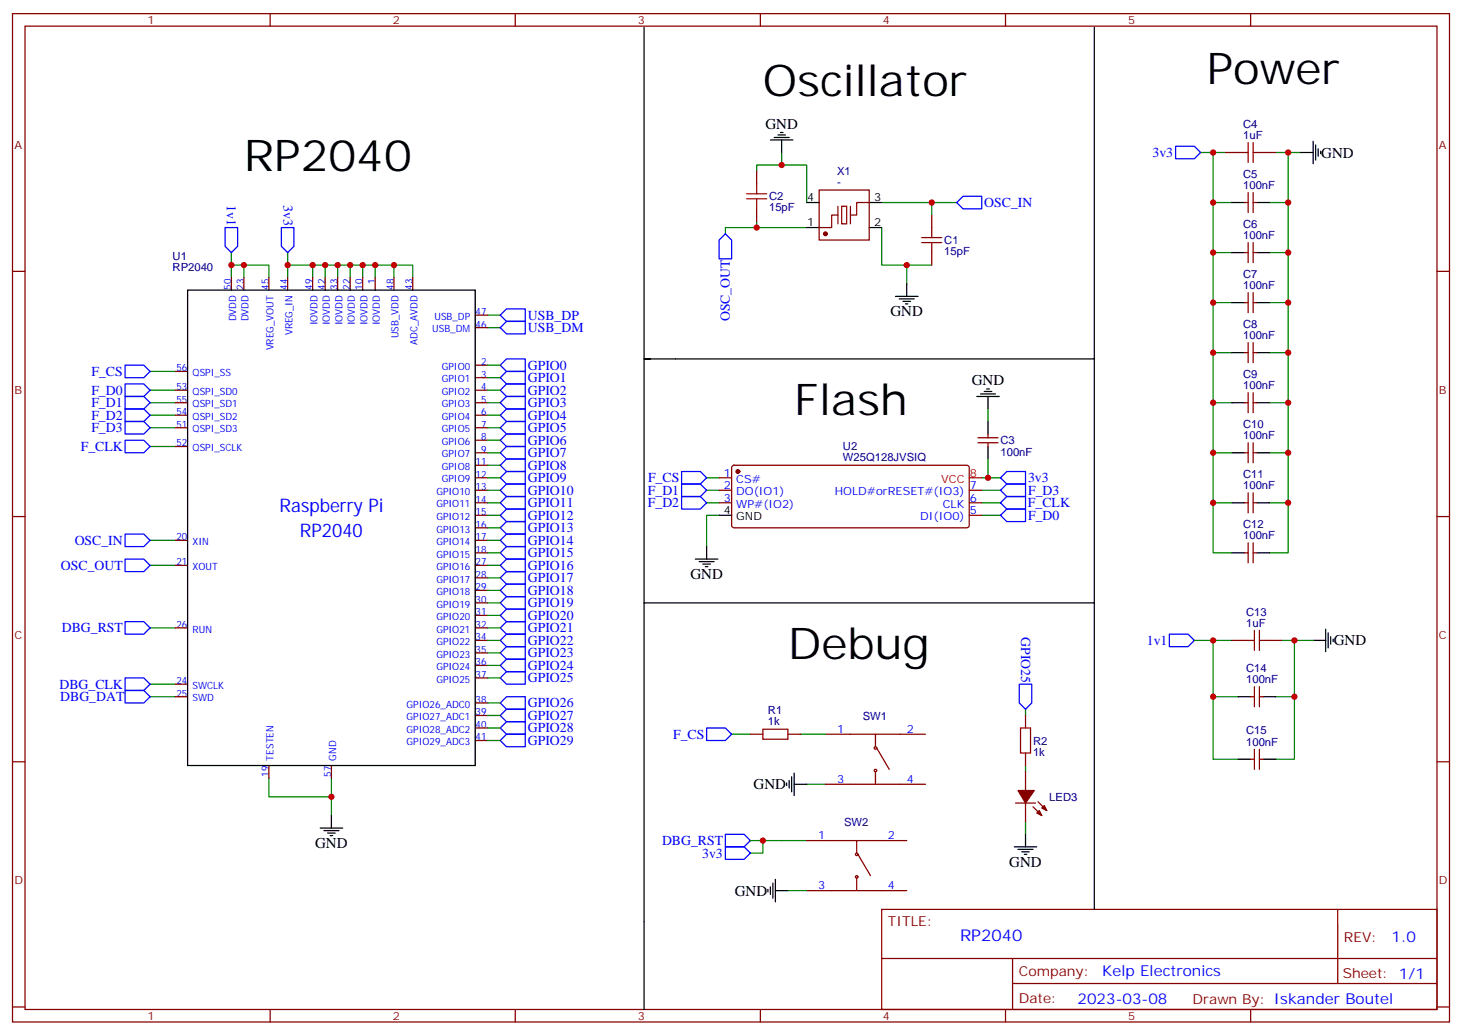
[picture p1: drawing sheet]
<svg xmlns="http://www.w3.org/2000/svg" width="412mm" height="292mm" viewBox="0 0 412 292" stroke-linecap="round" stroke-linejoin="round" font-family="sans-serif">
<g fill="none" stroke="#870000" stroke-width=".35">
<path d="M3.5 3.8h405.4v284.4h-405.4zM7.1 7.4h398.2v277.3h-398.2zM76.2 3.8v3.6M145.3 3.8v3.6M214.5 3.8v3.6M283.6 3.8v3.6M352.8 3.8v3.6M213.4 48.3v3.5M213.4 58.9v3.5M231.1 53.6h14.1v14.1h-14.1zM237.4 58.2h1.4v4.9h-1.4zM245.2 57.1h-3.5v3.5h-1.8"/>
<path d="M345.7 43h3.5M351 57.1h1.1M352.1 54.3v5.6M353.5 54.3v5.6M353.5 57.1h1M356.3 43h3.5M3.5 76.5h3.6M65.3 78.3v3.5M68.8 78.3v3.5M75.8 78.3v3.5M81.1 78.3v3.5M88.2 78.3v3.5"/>
<path d="M91.7 78.3v3.5M95.2 78.3v3.5M98.8 78.3v3.5M102.3 78.3v3.5M105.8 78.3v3.5M111.1 78.3v3.5M116.4 78.3v3.5M236.4 60.6h-1.8v3.6h-3.5M262.8 60.6v3.6M262.8 71.2v3.6M351 71.2h1.1M352.1 68.4v5.6"/>
<path d="M353.5 68.4v5.6M353.5 71.2h1M405.3 76.5h3.6M134.1 88.9h3.5M134.1 92.4h3.5M351 99.4h1.1M351 85.3h1.1M352.1 82.5v5.7M352.1 96.6v5.7M353.5 82.5v5.7M353.5 96.6v5.7M353.5 99.4h1"/>
<path d="M353.5 85.3h1M49.4 117.1h3.5M49.4 104.7h3.5M49.4 113.6h3.5M49.4 110h3.5M134.1 117.1h3.5M134.1 113.6h3.5M134.1 110h3.5M134.1 106.5h3.5M134.1 103h3.5M351 113.6h1.1M352.1 110.7v5.7"/>
<path d="M353.5 113.6h1M353.5 110.7v5.7M49.4 120.6h3.5M49.4 125.9h3.5M134.1 127.7h3.5M134.1 124.1h3.5M134.1 120.6h3.5M134.1 138.3h3.5M134.1 134.7h3.5M134.1 131.2h3.5M202.8 138.3h3.6M202.8 134.7h3.6"/>
<path d="M206.6 131.4l.5-.2 65.9 .1 .4 .6-.1 16.5-.6 .4h-65.9l-.4-.7v-16.2zM273.4 138.3h3.5M275.9 124.8h5.6M275.9 123.4h5.6M278.7 122.4v1M278.7 124.8v1.1M351 127.7h1.1M352.1 124.8v5.7M352.1 139v5.6M353.5 127.7h1M353.5 124.8v5.7M353.5 139v5.6"/>
<path d="M3.5 145.7h3.6M49.4 159.4h3.5M49.4 152.4h3.5M134.1 159.4h3.5M134.1 152.4h3.5M134.1 155.9h3.5M134.1 148.8h3.5M134.1 145.3h3.5M134.1 141.8h3.5M202.8 141.8h3.6M273.4 145.3h3.5M273.4 141.8h3.5"/>
<path d="M351 155.9h1.1M351 141.8h1.1M352.1 153.1v5.6M353.5 155.9h1M353.5 141.8h1M353.5 153.1v5.6M405.3 145.7h3.6M49.4 177.1h3.5M134.1 177.1h3.5M134.1 173.5h3.5M134.1 170h3.5M134.1 166.5h3.5"/>
<path d="M134.1 162.9h3.5M49.4 196.5h3.5M49.4 192.9h3.5M134.1 198.2h3.5M134.1 191.2h3.5M134.1 187.6h3.5M134.1 184.1h3.5M134.1 180.6h3.5M347.5 180.6h3.5M352.8 196.5h1M353.8 193.6v5.7M355.2 196.5h1.1"/>
<path d="M355.2 193.6v5.7M358.1 180.6h3.5M3.5 214.8h3.6M75.8 215.9v3.5M93.5 215.9v3.5M134.1 208.8h3.5M134.1 205.3h3.5M134.1 201.8h3.5M211.7 207h3.5M222.2 207h3.6M232.8 207h28.3M246.9 207v3.6"/>
<path d="M246.9 217.6v3.6M247.3 210.9l3.5 6M289.3 201.8v3.5M289.3 212.3v3.6M289.3 217.6v5.3M352.8 214.1h1M353.8 211.3v5.6M355.2 211.3v5.6M355.2 214.1h1.1M405.3 214.8h3.6M227.5 237h28.3M232.8 221.2h28.3"/>
<path d="M241.7 237v3.6M286.5 226.4h5.6M289.3 226.4v5.3M291.4 227.5l2.5 2.5M292.8 226.1l2.5 2.5M227.5 251.1h28.3M241.7 247.6v3.5M242 240.9l3.5 6M248.7 256.4h156.6v28.3h-156.6zM377.3 256.5v20.8M248.7 270.3h156.5M285.6 277.3h119.6"/>
<path d="M285.6 270.3v14.1M3.5 284h3.6M76.2 284.7v3.5M145.3 284.7v3.5M214.5 284.7v3.5M283.6 284.7v3.5M352.8 284.7v3.5M405.3 284h3.6"/>
<circle cx="246.9" cy="210.9" r=".35"/>
<circle cx="246.9" cy="217.3" r=".35"/>
<circle cx="241.7" cy="247.3" r=".35"/>
<circle cx="241.7" cy="240.9" r=".35"/>
</g>
<g fill="none" stroke="#008700" stroke-width=".35">
<path d="M213.4 48.3v-1.8h14.1v10.6M220.5 43v3.5M248.7 57.1h21.2M262.8 57.1v3.5M338.7 43h7M342.2 57.1v14.1h5.3M342.2 43v14.1h5.3M359.8 43h7.1M363.4 57.1v14.1h-5.3M363.4 43v14.1h-5.3M65.3 74.8h3.5v3.5M65.3 71.2v7.1"/>
<path d="M68.8 74.8h7v3.5M81.1 71.2v3.6M88.2 74.8h-7.1v3.5M91.7 74.8h-3.5v3.5M95.2 74.8h-3.5v3.5M98.8 74.8h-3.6v3.5M102.3 74.8h-3.5v3.5M102.3 78.3v-3.5h3.5v3.5M105.8 74.8h5.3v3.5M111.1 74.8h5.3v3.5M213.4 62.4v1.8M227.5 64.2h-22.9v1.7"/>
<path d="M248.7 64.2v10.6h14.1M255.8 74.8v5.2M342.2 71.2v14.1h5.3M363.4 71.2v14.1h-5.3M137.6 92.4h3.5M137.6 88.9h3.5M342.2 99.4v14.2h5.3M342.2 85.3v14.1h5.3M363.4 99.4v14.2h-5.3M363.4 85.3v14.1h-5.3M42.3 117.1h7.1M42.3 113.6h7.1"/>
<path d="M42.3 110h7.1M42.3 104.7h7.1M137.6 117.1h3.5M137.6 113.6h3.5M137.6 110h3.5M137.6 103h3.5M137.6 106.5h3.5M278.7 115.3v3.6M342.2 113.6v14.1h5.3M363.4 113.6v14.1h-5.3M42.3 125.9h7.1M42.3 120.6h7.1"/>
<path d="M137.6 120.6h3.5M137.6 124.1h3.5M137.6 127.7h3.5M137.6 131.2h3.5M137.6 134.7h3.5M137.6 138.3h3.5M199.3 134.7h3.5M199.3 138.3h3.5M276.9 134.7h5.3M276.9 138.3h5.3M278.7 129.4v5.3M342.2 127.7v14.1h5.3"/>
<path d="M363.4 127.7v14.1h-5.3M42.3 159.4h7.1M42.3 152.4h7.1M137.6 159.4h3.5M137.6 152.4h3.5M137.6 141.8h3.5M137.6 145.3h3.5M137.6 148.8h3.5M137.6 155.9h3.5M199.3 141.8h3.5M202.8 145.3h-3.5v8.8M276.9 141.8h5.3"/>
<path d="M276.9 145.3h5.3M342.2 141.8v14.1h5.3M363.4 141.8v14.1h-5.3M42.3 177.1h7.1M137.6 177.1h3.5M137.6 162.9h3.5M137.6 166.5h3.5M137.6 170h3.5M137.6 173.5h3.5M42.3 196.5h7.1M42.3 192.9h7.1M137.6 180.6h3.5"/>
<path d="M137.6 184.1h3.5M137.6 187.6h3.5M137.6 191.2h3.5M137.6 198.2h3.5M289.3 200v1.8M336.9 180.6h10.6M342.2 196.5v17.6h7M342.2 180.6v15.9h7M361.6 180.6h8.8M365.1 196.5v17.6h-5.3M365.1 180.6v15.9h-5.3M75.8 219.4v5.3h17.7"/>
<path d="M93.5 219.4v10.6M137.6 201.8h3.5M137.6 205.3h3.5M137.6 208.8h3.5M206.4 207h5.3M225.8 207h7M289.3 215.9v1.7M211.7 237h15.8M215.2 237v3.6h-3.5M227.5 221.2h5.3M289.3 231.7v3.6M222.2 251.1h5.3"/>
</g>
<g fill="none" stroke="#00f" stroke-width=".35">
<path d="M271.6 55.4h5.3v3.5h-5.3l-1.7-1.8zM331.6 41.2h5.3l1.8 1.8-1.8 1.8h-5.3zM63.5 64.2h3.5v5.3l-1.7 1.7-1.8-1.7zM79.4 64.2h3.5v5.3l-1.8 1.7-1.7-1.7zM204.6 65.9l1.8 1.8v5.3h-3.6v-5.3zM141.1 92.4l1.8-1.8h5.3v3.6h-5.3zM141.1 88.9l1.8-1.8h5.3v3.5h-5.3zM35.3 118.9h5.3l1.7 1.7-1.7 1.8h-5.3zM35.3 115.3h5.3l1.7 1.8-1.7 1.8h-5.3zM35.3 111.8h5.3l1.7 1.8-1.7 1.7h-5.3zM35.3 108.3h5.3l1.7 1.7-1.7 1.8h-5.3zM35.3 103h5.3l1.7 1.7-1.7 1.8h-5.3z"/>
<path d="M141.1 103l1.8-1.8h5.3v3.5h-5.3zM141.1 106.5l1.8-1.8h5.3v3.6h-5.3zM141.1 110l1.8-1.7h5.3v3.5h-5.3zM141.1 113.6l1.8-1.8h5.3v3.5h-5.3zM141.1 117.1l1.8-1.8h5.3v3.6h-5.3zM35.3 124.1h5.3l1.7 1.8-1.7 1.8h-5.3zM141.1 120.6l1.8-1.7h5.3v3.5h-5.3zM141.1 124.1l1.8-1.7h5.3v3.5h-5.3zM141.1 127.7l1.8-1.8h5.3v3.5h-5.3zM141.1 131.2l1.8-1.8h5.3v3.6h-5.3zM141.1 134.7l1.8-1.7h5.3v3.5h-5.3zM141.1 138.3l1.8-1.8h5.3v3.5h-5.3z"/>
<path d="M192.3 136.5h5.3l1.7 1.8-1.7 1.7h-5.3zM192.3 133h5.3l1.7 1.7-1.7 1.8h-5.3zM282.2 138.3l1.8-1.8h5.3v3.5h-5.3zM282.2 134.7l1.8-1.7h5.3v3.5h-5.3zM35.3 157.7h5.3l1.7 1.7-1.7 1.8h-5.3zM35.3 150.6h5.3l1.7 1.8-1.7 1.7h-5.3zM141.1 141.8l1.8-1.8h5.3v3.5h-5.3zM141.1 145.3l1.8-1.8h5.3v3.6h-5.3zM141.1 148.8l1.8-1.7h5.3v3.5h-5.3zM141.1 152.4l1.8-1.8h5.3v3.5h-5.3zM141.1 155.9l1.8-1.8h5.3v3.6h-5.3zM141.1 159.4l1.8-1.7h5.3v3.5h-5.3z"/>
<path d="M192.3 140h5.3l1.7 1.8-1.7 1.7h-5.3zM282.2 145.3l1.8-1.8h5.3v3.6h-5.3zM282.2 141.8l1.8-1.8h5.3v3.5h-5.3zM35.3 175.3h5.3l1.7 1.8-1.7 1.7h-5.3zM141.1 162.9l1.8-1.7h5.3v3.5h-5.3zM141.1 166.5l1.8-1.8h5.3v3.5h-5.3zM141.1 170l1.8-1.8h5.3v3.6h-5.3zM141.1 173.5l1.8-1.7h5.3v3.5h-5.3zM141.1 177.1l1.8-1.8h5.3v3.5h-5.3zM329.8 178.8h5.3l1.8 1.8-1.8 1.8h-5.3zM35.3 194.7h5.3l1.7 1.8-1.7 1.7h-5.3zM35.3 191.2h5.3l1.7 1.7-1.7 1.8h-5.3z"/>
<path d="M141.1 180.6l1.8-1.8h5.3v3.6h-5.3zM141.1 184.1l1.8-1.7h5.3v3.5h-5.3zM141.1 187.6l1.8-1.7h5.3v3.5h-5.3zM141.1 191.2l1.8-1.8h5.3v3.5h-5.3zM141.1 198.2l1.8-1.7h5.3v3.5h-5.3zM287.5 192.9h3.5v5.3l-1.7 1.8-1.8-1.8zM141.1 201.8l1.8-1.8h5.3v3.5h-5.3zM141.1 205.3l1.8-1.8h5.3v3.5h-5.3zM141.1 208.8l1.8-1.8h5.3v3.6h-5.3zM199.3 205.3h5.3l1.8 1.7-1.8 1.8h-5.3zM204.6 238.8h5.3l1.8 1.8-1.8 1.7h-5.3zM204.6 235.3h5.3l1.8 1.7-1.8 1.8h-5.3z"/>
</g>
<g fill="none" stroke="#000" stroke-width=".35">
<path d="M181.7 7.7v277M308.7 7.7v93.5h-127h1.7M217.3 39.5h6.4M218.4 38.8h4.2M219.4 38.1h2.1M220.1 37.4h.7M220.5 39.5v3.5M370.4 39.8v6.4M227.5 57.1h3.6M245.2 57.1h3.5M347.5 57.1h3.5M354.5 57.1h3.6"/>
<path d="M366.9 43h3.5M371.1 40.9v4.2M371.8 41.9v2.2M372.5 42.7v.7M227.5 64.2h3.6M245.2 64.2h3.5M347.5 71.2h3.5M354.5 71.2h3.6M52.9 81.8h81.2v134.1h-81.2zM252.6 83.6h6.3M253.6 84.3h4.3M254.7 85h2.1"/>
<path d="M255.4 85.7h.7M255.8 80v3.6M347.5 99.4h3.5M347.5 85.3h3.5M354.5 99.4h3.6M354.5 85.3h3.6M275.5 111.8h6.4M276.6 111.1h4.2M277.6 110.4h2.2M278.3 109.7h.7M278.7 111.8v3.5M278.7 118.9v3.5"/>
<path d="M308.7 101.2v68.8h-127M347.5 113.6h3.5M354.5 113.6h3.6M278.7 125.9v3.5M347.5 127.7h3.5M354.5 127.7h3.6M196.1 157.7h6.4M197.2 158.4h4.2M198.3 159.1h2.1M199 159.8h.7M199.3 154.1v3.6M202.8 145.3h3.6"/>
<path d="M347.5 155.9h3.5M347.5 141.8h3.5M354.5 155.9h3.6M354.5 141.8h3.6M308.7 170v86.4M373.9 177.4v6.4M374.6 178.5v4.2M375.4 179.5v2.1M349.2 196.5h3.6M356.3 196.5h3.5M370.4 180.6h3.5M376.1 180.2v.7"/>
<path d="M223.3 219v4.3M224 218v6.3M349.2 214.1h3.6M356.3 214.1h3.5M90.3 233.5h6.4M91.4 234.2h4.2M92.4 234.9h2.1M93.1 235.6h.7M93.5 230v3.5M221.9 220.8v.7M222.6 220.1v2.1M224 221.2h3.5"/>
<path d="M286.1 238.8h6.4M287.2 239.5h4.2M289.3 235.3v3.5M216.6 250.8v.7M217.3 250.1v2.1M218 249v4.3M218.7 251.1h3.5M218.7 248v6.3M288.2 240.2h2.1M288.9 240.9h.7"/>
</g>
<g fill="none" stroke="#a10000" stroke-width=".35">
<path d="M210.6 56.1h5.7M210.6 54.6h5.7M213.4 51.8v2.8M213.4 56.1v2.8M349.2 43h2.9M352.1 40.2v5.6M353.5 43h2.8M353.5 40.2v5.6M260 68.4h5.6M260 67h5.6M262.8 64.2v2.8M262.8 68.4v2.8"/>
<path d="M353.8 177.8v5.6M355.2 177.8v5.6M351 180.6h2.8M355.2 180.6h2.9M215.2 205.6h7v2.9h-7zM287.9 205.3h2.8v7h-2.8z"/>
</g>
<g fill="#870000" stroke="#870000" stroke-width=".35">
<path d="M292.5 229.3l.7-.7 .7 1.4z"/>
<path d="M293.9 227.9l.7-.7 .7 1.4z"/>
<path d="M287.2 222.9h4.5l-2.4 3.5z"/>
<circle cx="208.1" cy="133" r=".53"/>
<circle cx="232.8" cy="65.9" r=".53"/>
</g>
<path d="M273.4 134.7h3.5" fill="none" stroke="#f00" stroke-width=".35"/>
<path d="M236.4 58.2v4.9M239.9 58.2v4.9" fill="none" stroke="#871200" stroke-width=".35"/>
<g fill="#c00">
<circle cx="81.1" cy="74.8" r=".88"/>
<circle cx="111.1" cy="74.8" r=".88"/>
<circle cx="105.8" cy="74.8" r=".88"/>
<circle cx="88.2" cy="74.8" r=".88"/>
<circle cx="91.7" cy="74.8" r=".88"/>
<circle cx="95.3" cy="74.8" r=".88"/>
<circle cx="98.8" cy="74.8" r=".88"/>
<circle cx="102.3" cy="74.8" r=".88"/>
<circle cx="68.8" cy="74.8" r=".88"/>
<circle cx="65.3" cy="74.8" r=".88"/>
<circle cx="93.5" cy="224.7" r=".88"/>
<circle cx="215.2" cy="237" r=".88"/>
<circle cx="278.7" cy="134.7" r=".88"/>
<circle cx="220.5" cy="46.5" r=".88"/>
<circle cx="213.4" cy="64.2" r=".88"/>
<circle cx="255.8" cy="74.8" r=".88"/>
<circle cx="262.8" cy="57.1" r=".88"/>
<circle cx="342.2" cy="196.5" r=".88"/>
<circle cx="342.2" cy="180.6" r=".88"/>
<circle cx="365.1" cy="196.5" r=".88"/>
<circle cx="365.1" cy="180.6" r=".88"/>
<circle cx="363.4" cy="141.8" r=".88"/>
<circle cx="363.4" cy="127.7" r=".88"/>
<circle cx="363.4" cy="113.6" r=".88"/>
<circle cx="363.4" cy="99.4" r=".88"/>
<circle cx="363.4" cy="85.3" r=".88"/>
<circle cx="363.4" cy="71.2" r=".88"/>
<circle cx="363.4" cy="57.1" r=".88"/>
<circle cx="363.4" cy="43" r=".88"/>
<circle cx="342.2" cy="141.8" r=".88"/>
<circle cx="342.2" cy="127.7" r=".88"/>
<circle cx="342.2" cy="113.6" r=".88"/>
<circle cx="342.2" cy="99.4" r=".88"/>
<circle cx="342.2" cy="85.3" r=".88"/>
<circle cx="342.2" cy="71.2" r=".88"/>
<circle cx="342.2" cy="57.1" r=".88"/>
<circle cx="342.2" cy="43" r=".88"/>
</g>
<g font-size="12.3">
<text x="340.4" y="23.6">Power</text>
<text x="215.2" y="27.1">Oscillator</text>
<text x="68.8" y="48.3">RP2040</text>
<text x="224" y="117.1">Flash</text>
<text x="222.2" y="185.9">Debug</text>
</g>
<g font-size="5.3" fill="#00f">
<text x="78.9" y="144.4">Raspberry Pi</text>
<text x="84.6" y="151.5">RP2040</text>
</g>
<text font-size="4.6" fill="#00f" x="270.8" y="265.5">RP2040</text>
<g font-size="4.2">
<text x="215.9" y="36.3">GND</text>
<text x="372.7" y="44.4">GND</text>
<text x="251.2" y="89.2">GND</text>
<text x="274.1" y="108.5">GND</text>
<text x="194.7" y="163.3">GND</text>
<text x="376.2" y="182">GND</text>
<text x="212.5" y="222.6">GND</text>
<text x="88.9" y="239.1">GND</text>
<text x="284.7" y="244.4">GND</text>
<text x="207.3" y="252.6">GND</text>
</g>
<g font-size="4.2" fill="#00f">
<text x="392.5" y="265.7">1.0</text>
<text x="310.9" y="275.3">Kelp Electronics</text>
<text x="304" y="283.1">2023-03-08</text>
</g>
<g font-size="3.9" fill="#00f">
<text x="325.1" y="44.3">3v3</text>
<text x="64" y="57.8" transform="rotate(90 64 57.8)">1v1</text>
<text x="80" y="57.8" transform="rotate(90 80 57.8)">3v3</text>
<text x="277.6" y="58.4">OSC_IN</text>
<text x="148.9" y="93.7">USB_DM</text>
<text x="148.9" y="90.1">USB_DP</text>
<text x="205.9" y="90.6" transform="rotate(-90 205.9 90.6)">OSC_OUT</text>
<text x="25.8" y="106">F_CS</text>
<text x="148.9" y="104.2">GPIO0</text>
<text x="148.9" y="107.8">GPIO1</text>
<text x="25.8" y="111.3">F_D0</text>
<text x="148.9" y="111.3">GPIO2</text>
<text x="25.8" y="118.3">F_D2</text>
<text x="25.8" y="114.8">F_D1</text>
<text x="148.9" y="114.8">GPIO3</text>
<text x="148.9" y="118.3">GPIO4</text>
<text x="25.8" y="121.9">F_D3</text>
<text x="148.9" y="121.9">GPIO5</text>
<text x="148.9" y="125.4">GPIO6</text>
<text x="22.8" y="127.2">F_CLK</text>
<text x="148.9" y="128.9">GPIO7</text>
<text x="148.9" y="132.5">GPIO8</text>
<text x="148.9" y="136">GPIO9</text>
<text x="182.8" y="136">F_CS</text>
<text x="290" y="135.8">3v3</text>
<text x="148.9" y="139.5">GPIO10</text>
<text x="148.9" y="143">GPIO11</text>
<text x="182.7" y="143">F_D2</text>
<text x="182.7" y="139.5">F_D1</text>
<text x="290" y="143.1">F_CLK</text>
<text x="290" y="139.5">F_D3</text>
<text x="148.9" y="146.6">GPIO12</text>
<text x="290" y="146.6">F_D0</text>
<text x="21.1" y="153.6">OSC_IN</text>
<text x="148.9" y="150.1">GPIO13</text>
<text x="148.9" y="153.6">GPIO14</text>
<text x="17.2" y="160.7">OSC_OUT</text>
<text x="148.9" y="157.2">GPIO15</text>
<text x="148.9" y="160.7">GPIO16</text>
<text x="148.9" y="164.2">GPIO17</text>
<text x="148.9" y="167.7">GPIO18</text>
<text x="148.9" y="171.3">GPIO19</text>
<text x="17.4" y="178.3">DBG_RST</text>
<text x="148.9" y="174.8">GPIO20</text>
<text x="148.9" y="178.3">GPIO21</text>
<text x="288" y="179.6" transform="rotate(90 288 179.6)">GPIO25</text>
<text x="148.9" y="181.8">GPIO22</text>
<text x="148.9" y="185.4">GPIO23</text>
<text x="323.5" y="181.8">1v1</text>
<text x="148.9" y="188.9">GPIO24</text>
<text x="16.8" y="194.2">DBG_CLK</text>
<text x="17" y="197.7">DBG_DAT</text>
<text x="148.9" y="192.4">GPIO25</text>
<text x="148.9" y="199.5">GPIO26</text>
<text x="148.9" y="203">GPIO27</text>
<text x="148.9" y="206.5">GPIO28</text>
<text x="189.8" y="208.3">F_CS</text>
<text x="148.9" y="210.1">GPIO29</text>
<text x="186.8" y="238.3">DBG_RST</text>
<text x="198.1" y="241.8">3v3</text>
</g>
<g font-size="3.9" fill="#800">
<text x="250.5" y="261">TITLE:</text>
<text x="379.1" y="265.7">REV:</text>
<text x="287.4" y="275.2">Company:</text>
<text x="378.7" y="275.8">Sheet: 1/1</text>
<text x="287.4" y="282.9">Date:</text>
<text x="336.4" y="283">Drawn By: Iskander Boutel</text>
</g>
<g font-size="3.2" fill="#800">
<text x="41.6" y="6.8">1</text>
<text x="110.8" y="6.8">2</text>
<text x="179.9" y="6.8">3</text>
<text x="249.1" y="6.8">4</text>
<text x="318.2" y="6.8">5</text>
<text x="4.1" y="41.9">A</text>
<text x="405.9" y="41.9">A</text>
<text x="4.1" y="111.1">B</text>
<text x="405.9" y="111.1">B</text>
<text x="4.1" y="180.2">C</text>
<text x="405.9" y="180.2">C</text>
<text x="4.1" y="249.4">D</text>
<text x="405.9" y="249.4">D</text>
<text x="41.6" y="287.7">1</text>
<text x="110.8" y="287.7">2</text>
<text x="179.9" y="287.7">3</text>
<text x="249.1" y="287.7">4</text>
<text x="318.2" y="287.7">5</text>
</g>
<g font-size="3.2" fill="#000080">
<text x="350.7" y="36">C4</text>
<text x="350.7" y="39.1">1uF</text>
<text x="236.1" y="52.5">-</text>
<text x="236.1" y="49.4">X1</text>
<text x="350.7" y="53.2">100nF</text>
<text x="350.7" y="50.1">C5</text>
<text x="217" y="59.6">15pF</text>
<text x="217" y="56.5">C2</text>
<text x="350.7" y="64.2">C6</text>
<text x="266.3" y="72">15pF</text>
<text x="266.3" y="68.9">C1</text>
<text x="350.7" y="67.3">100nF</text>
<text x="48.7" y="76.5">RP2040</text>
<text x="48.7" y="73.4">U1</text>
<text x="350.7" y="81.5">100nF</text>
<text x="350.7" y="78.3">C7</text>
<text x="350.7" y="95.6">100nF</text>
<text x="350.7" y="92.4">C8</text>
<text x="350.7" y="106.5">C9</text>
<text x="350.7" y="109.7">100nF</text>
<text x="282.2" y="125.2">C3</text>
<text x="350.7" y="123.8">100nF</text>
<text x="350.7" y="120.7">C10</text>
<text x="237.8" y="130.1">W25Q128JVSIQ</text>
<text x="237.8" y="127">U2</text>
<text x="282.2" y="128.5">100nF</text>
<text x="350.7" y="137.9">100nF</text>
<text x="350.7" y="134.8">C11</text>
<text x="350.7" y="148.9">C12</text>
<text x="350.7" y="152">100nF</text>
<text x="351.5" y="173.6">C13</text>
<text x="351.5" y="176.7">1uF</text>
<text x="351.5" y="189.4">C14</text>
<text x="351.5" y="192.6">100nF</text>
<text x="216.6" y="201.4">R1</text>
<text x="243.4" y="202.9">SW1</text>
<text x="216.6" y="204.6">1k</text>
<text x="291.4" y="210">R2</text>
<text x="351.5" y="207.1">C15</text>
<text x="291.4" y="213.1">1k</text>
<text x="351.5" y="210.2">100nF</text>
<text x="296" y="225.8">LED3</text>
<text x="238.1" y="232.9">SW2</text>
</g>
<g font-size="3.2">
<text x="227.6" y="56.8">4</text>
<text x="246.6" y="56.8">3</text>
<text x="227.6" y="63.8">1</text>
<text x="246.6" y="63.8">2</text>
<text x="204.2" y="145">4</text>
<text x="207.7" y="146.7">GND</text>
</g>
<g font-size="3.2" fill="#00f">
<text x="204.2" y="134.4">1</text>
<text x="204.2" y="137.9">2</text>
<text x="207.7" y="136.1">CS#</text>
<text x="273.6" y="137.9">7</text>
<text x="204.2" y="141.4">3</text>
<text x="207.7" y="139.7">DO(IO1)</text>
<text x="207.7" y="143.2">WP#(IO2)</text>
<text x="235.5" y="139.7">HOLD#orRESET#(IO3)</text>
<text x="265.9" y="143.2">CLK</text>
<text x="273.6" y="141.4">6</text>
<text x="259.6" y="146.7">DI(IO0)</text>
<text x="273.6" y="145">5</text>
<text x="236.1" y="206.7">1</text>
<text x="255.8" y="206.7">2</text>
<text x="236.1" y="220.8">3</text>
<text x="255.8" y="220.8">4</text>
<text x="230.8" y="236.7">1</text>
<text x="250.5" y="236.7">2</text>
<text x="230.8" y="250.8">3</text>
<text x="250.5" y="250.8">4</text>
</g>
<g font-size="3.2" fill="#f00">
<text x="265.5" y="136.1">VCC</text>
<text x="273.6" y="134.4">8</text>
</g>
<g font-size="2.8" fill="#00f">
<text x="65.2" y="81.7" transform="rotate(-90 65.2 81.7)">50</text>
<text x="68.8" y="81.7" transform="rotate(-90 68.8 81.7)">23</text>
<text x="75.8" y="81.7" transform="rotate(-90 75.8 81.7)">45</text>
<text x="81.1" y="81.7" transform="rotate(-90 81.1 81.7)">44</text>
<text x="88.2" y="81.7" transform="rotate(-90 88.2 81.7)">49</text>
<text x="91.7" y="81.7" transform="rotate(-90 91.7 81.7)">42</text>
<text x="95.2" y="81.7" transform="rotate(-90 95.2 81.7)">33</text>
<text x="98.7" y="81.7" transform="rotate(-90 98.7 81.7)">22</text>
<text x="102.3" y="81.7" transform="rotate(-90 102.3 81.7)">10</text>
<text x="105.8" y="80.2" transform="rotate(-90 105.8 80.2)">1</text>
<text x="111.1" y="81.7" transform="rotate(-90 111.1 81.7)">48</text>
<text x="116.4" y="81.7" transform="rotate(-90 116.4 81.7)">43</text>
<text x="134.2" y="88.8">47</text>
<text x="66.6" y="90.6" transform="rotate(-90 66.6 90.6)">DVDD</text>
<text x="70.1" y="90.6" transform="rotate(-90 70.1 90.6)">DVDD</text>
<text x="82.5" y="94.6" transform="rotate(-90 82.5 94.6)">VREG_IN</text>
<text x="89.5" y="91.8" transform="rotate(-90 89.5 91.8)">IOVDD</text>
<text x="93" y="91.8" transform="rotate(-90 93 91.8)">IOVDD</text>
<text x="96.6" y="91.8" transform="rotate(-90 96.6 91.8)">IOVDD</text>
<text x="100.1" y="91.8" transform="rotate(-90 100.1 91.8)">IOVDD</text>
<text x="103.6" y="91.8" transform="rotate(-90 103.6 91.8)">IOVDD</text>
<text x="107.2" y="91.8" transform="rotate(-90 107.2 91.8)">IOVDD</text>
<text x="112.4" y="95.3" transform="rotate(-90 112.4 95.3)">USB_VDD</text>
<text x="121.9" y="93.7">USB_DM</text>
<text x="122.6" y="90.2">USB_DP</text>
<text x="134.2" y="92.4">46</text>
<text x="77.2" y="98.8" transform="rotate(-90 77.2 98.8)">VREG_VOUT</text>
<text x="117.7" y="97.3" transform="rotate(-90 117.7 97.3)">ADC_AVDD</text>
<text x="49.7" y="104.7">56</text>
<text x="54.3" y="106.1">QSPI_SS</text>
<text x="124.6" y="107.8">GPIO1</text>
<text x="124.6" y="104.3">GPIO0</text>
<text x="135.7" y="106.5">3</text>
<text x="135.7" y="102.9">2</text>
<text x="49.7" y="113.5">55</text>
<text x="49.7" y="110">53</text>
<text x="54.3" y="111.4">QSPI_SD0</text>
<text x="124.6" y="111.4">GPIO2</text>
<text x="135.7" y="113.5">5</text>
<text x="135.7" y="110">4</text>
<text x="49.7" y="117.1">54</text>
<text x="54.3" y="114.9">QSPI_SD1</text>
<text x="54.3" y="118.4">QSPI_SD2</text>
<text x="124.6" y="118.4">GPIO4</text>
<text x="124.6" y="114.9">GPIO3</text>
<text x="135.7" y="117.1">6</text>
<text x="49.7" y="125.9">52</text>
<text x="49.7" y="120.6">51</text>
<text x="54.3" y="121.9">QSPI_SD3</text>
<text x="124.6" y="125.5">GPIO6</text>
<text x="124.6" y="121.9">GPIO5</text>
<text x="135.7" y="124.1">8</text>
<text x="135.7" y="120.6">7</text>
<text x="54.3" y="127.2">QSPI_SCLK</text>
<text x="124.6" y="129">GPIO7</text>
<text x="134.2" y="131.2">11</text>
<text x="135.7" y="127.6">9</text>
<text x="124.6" y="136">GPIO9</text>
<text x="124.6" y="132.5">GPIO8</text>
<text x="134.2" y="134.7">12</text>
<text x="123.1" y="143.1">GPIO11</text>
<text x="123.1" y="139.6">GPIO10</text>
<text x="134.2" y="141.7">14</text>
<text x="134.2" y="138.2">13</text>
<text x="123.1" y="146.6">GPIO12</text>
<text x="134.2" y="148.8">16</text>
<text x="134.2" y="145.3">15</text>
<text x="49.7" y="152.3">20</text>
<text x="54.3" y="153.7">XIN</text>
<text x="123.1" y="153.7">GPIO14</text>
<text x="123.1" y="150.2">GPIO13</text>
<text x="134.2" y="155.9">18</text>
<text x="134.2" y="152.3">17</text>
<text x="49.7" y="159.4">21</text>
<text x="54.3" y="160.7">XOUT</text>
<text x="123.1" y="160.7">GPIO16</text>
<text x="123.1" y="157.2">GPIO15</text>
<text x="134.2" y="159.4">27</text>
<text x="123.1" y="167.8">GPIO18</text>
<text x="123.1" y="164.3">GPIO17</text>
<text x="134.2" y="166.4">29</text>
<text x="134.2" y="162.9">28</text>
<text x="123.1" y="171.3">GPIO19</text>
<text x="134.2" y="173.5">31</text>
<text x="134.2" y="170">30</text>
<text x="49.7" y="177">26</text>
<text x="54.3" y="178.4">RUN</text>
<text x="123.1" y="178.4">GPIO21</text>
<text x="123.1" y="174.9">GPIO20</text>
<text x="134.2" y="177">32</text>
<text x="123.1" y="185.4">GPIO23</text>
<text x="123.1" y="181.9">GPIO22</text>
<text x="134.2" y="184.1">35</text>
<text x="134.2" y="180.6">34</text>
<text x="123.1" y="189">GPIO24</text>
<text x="134.2" y="191.1">37</text>
<text x="134.2" y="187.6">36</text>
<text x="49.7" y="196.4">25</text>
<text x="49.7" y="192.9">24</text>
<text x="54.3" y="197.8">SWD</text>
<text x="54.3" y="194.3">SWCLK</text>
<text x="123.1" y="192.5">GPIO25</text>
<text x="114.7" y="203.1">GPIO27_ADC1</text>
<text x="114.7" y="199.5">GPIO26_ADC0</text>
<text x="134.2" y="201.7">39</text>
<text x="134.2" y="198.2">38</text>
<text x="114.7" y="206.6">GPIO28_ADC2</text>
<text x="134.2" y="208.8">41</text>
<text x="134.2" y="205.2">40</text>
<text x="77.2" y="214.5" transform="rotate(-90 77.2 214.5)">TESTEN</text>
<text x="94.8" y="214.5" transform="rotate(-90 94.8 214.5)">GND</text>
<text x="114.7" y="210.1">GPIO29_ADC3</text>
<text x="75.8" y="219" transform="rotate(-90 75.8 219)">19</text>
<text x="93.5" y="219" transform="rotate(-90 93.5 219)">57</text>
</g>
</svg>
